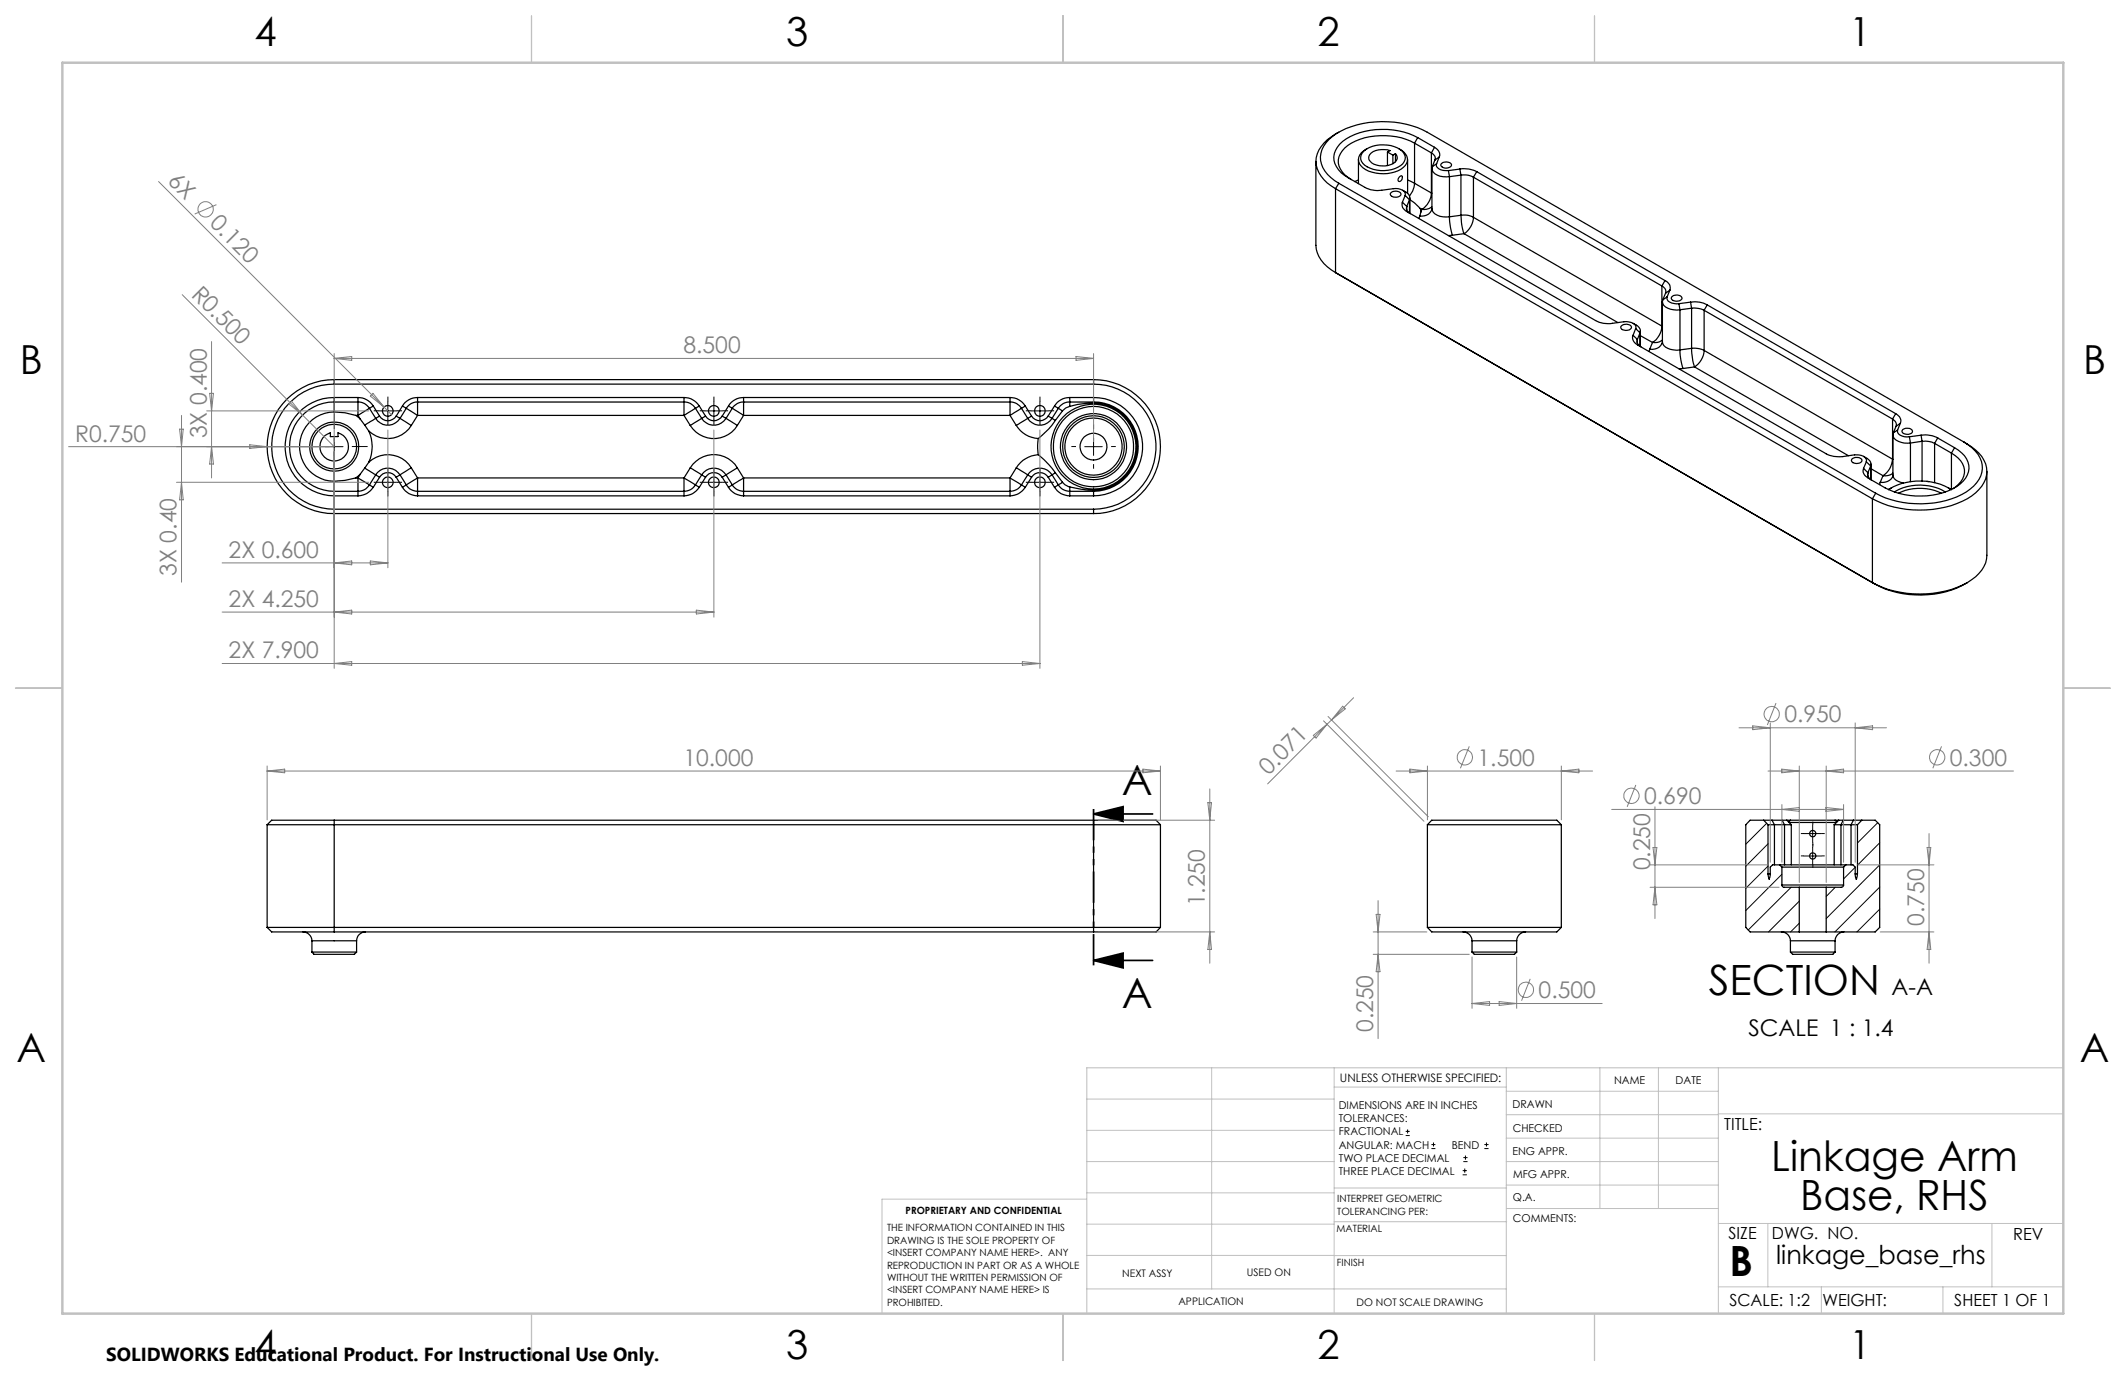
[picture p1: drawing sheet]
<svg xmlns="http://www.w3.org/2000/svg" width="432mm" height="279mm" viewBox="0 0 432 279" stroke-linecap="round" stroke-linejoin="round" font-family="sans-serif">
<g fill="none" stroke="#000" stroke-width=".25">
<path d="M267.3 32.8v17a6.9 6.9 0 0 0 4 5.6M271.3 38.3l109 63M271.3 38.3v17.1M271.9 37.2a6.3 6.3 0 0 1-3.7-5.3 6.7 6.7 0 0 1 4.2-5.3 19.9 19.9 0 0 1 17.5 .2l109 63M271.9 26.8a7.9 7.9 0 0 0-4.6 5.2 6 6 0 0 0 3.1 5.7l.9 .6M271.9 37.2l109.1 63M271.9 37.2l-.6 1.1M275.9 36.5l-.8 .4M275.9 32.4v4.9M277.1 30.6a6.7 6.7 0 0 1 7.7 .1 1.92 1.92 0 0 1-.8 3.2 6.5 6.5 0 0 1-7.2-.7 1.73 1.73 0 0 1 .3-2.6zM277.7 30.2a2.37 2.37 0 0 0-1.6 3.1 5.4 5.4 0 0 0 4.9 2 5.2 5.2 0 0 0 4.7-2.2 2.44 2.44 0 0 0-1.6-2.9M281.8 30.9l.5-.3a3.9 3.9 0 0 0-4.1 .8 1.28 1.28 0 0 0 .8 1.9 4.3 4.3 0 0 0 4.4-.4 1.12 1.12 0 0 0 0-1.7"/>
<path d="M281.8 30.9l1.1 .6M281.8 30.9v2.7M282.4 39.3a1.38 1.38 0 0 1 2.2 .1 1.24 1.24 0 0 1-2.2 .1zM282.9 31.5v1.7M283.4 31.2l-.5 .3M283.4 31.2v1.6M284.3 35.9l.3-.2a.6 .6 0 0 1 .3 .6 .6 .6 0 0 1-.5 .5h-.3l-.1-.2zM284.9 38.6a1.69 1.69 0 0 1 1.4 2M285.4 39.7l-.6 1.4M285.4 39.7l.9 .9M285.9 36.5l1.4 .7M285.9 32.4v6.9"/>
<path d="M287.3 29.1a14 14 0 0 0-13.5 .4 3.6 3.6 0 0 0-1.2 5.4l.5 .6 1.4 1M287.3 37.2l-.4 1.6-.6 1M287.3 29.1v8.1M287.3 29.1l3.4 1.9M287.3 37.2l3.4 2M287.9 27.9a15.6 15.6 0 0 0-14.5 .3 4.2 4.2 0 0 0-2 5.6 5.6 5.6 0 0 0 2.4 2.3l3.4 2a5.8 5.8 0 0 0 3.4 .5 6.5 6.5 0 0 1 3.9-.1 1.05 1.05 0 0 1 .9 1.2M287.9 27.9l3.5 2M287.9 27.9l-.6 1.2M290.7 31a1.11 1.11 0 0 1 .7 1.5M290.7 39.2a4.3 4.3 0 0 1-1.9 3.3M290.7 31v8.2M290.7 39.2h.1"/>
<path d="M290.8 34.3v8.1a2.17 2.17 0 0 0 2.3 1.6h1.3M290.9 33.9a1.66 1.66 0 0 0 1.6 1.9l1.9 .1M291.4 29.9a1.61 1.61 0 0 1 .9 2M291.4 29.9l-.7 1.1M291.4 32.5l-.5 1.4M291.8 33.2a1.24 1.24 0 0 0 1.4 1.4h1M291.8 33.2l-.9 .7M292.3 31.9l-.5 1.3M292.3 31.9l-.9 .6M292.8 33.2l1-.3a.81 .81 0 0 1 1 .8 1.33 1.33 0 0 1-2.2-.2zM294.2 34.6l.2 1.3M294.4 35.9v8.1"/>
<path d="M296.5 34.3a5.5 5.5 0 0 1 3.4 .6M296.5 34.3l-2.3 .3M296.5 34.3l.2 1.3M296.7 35.6a3.8 3.8 0 0 1 2.6 .4M296.7 35.6l-2.3 .3M296.7 35.6v8.1M299.3 36l38.2 22.1M299.3 36v8.1M299.9 34.9l38.3 22.1M299.9 34.9l-.6 1.1M271.3 55.4l109 62.9M271.9 55.7l109.1 63"/>
<path d="M284.8 41.1a1.53 1.53 0 0 0 1 1.9l38.3 22.1a5.2 5.2 0 0 0 3.4 .6 6.4 6.4 0 0 1 3.8-.2 1.05 1.05 0 0 1 .9 1.2M284.8 41.1l.9 .8M285.7 41.9a1.23 1.23 0 0 0 .8 1.5M285.7 41.9v.7M286.3 40.6l-.6 1.3M286.3 40.6v2.7M286.3 40.5l1 .7 1.2 1.1M286.3 40.2v3.1M288.4 43.9l-.2 .5M288.5 42.3l.1 .7M288.5 42.3l.3 .2M288.6 43l-.2 .9"/>
<path d="M288.8 42.5l-.2 .5M290.8 42.4a1.93 1.93 0 0 1-2.4 1.5M290.8 42l-.1 .1a2.71 2.71 0 0 1-1.9 .4M294.4 44l.2 2 .4 1.8M295 47.8h-.8M296.7 43.7a3.8 3.8 0 0 1 2.6 .4M296.7 43.7a11.1 11.1 0 0 0 .7 3.7M296.7 43.7l-2.3 .3M297.4 47.4l-2.4 .4M297.4 47.4l31.2 18.1M299.3 44.1a4.2 4.2 0 0 1-1.9 3.3M299.3 44.1l38.2 22.1"/>
<path d="M337.5 58.1a1.19 1.19 0 0 1 .8 1.4M337.5 58.1v8.1M338.2 57a1.53 1.53 0 0 1 1 1.9M338.2 57l-.7 1.1M338.3 59.5l-.6 1.4M339.2 58.9l-.6 1.4M339.2 58.9l-.9 .6M67.9 78a12.7 12.7 0 0 0-12.7 12.7 12.7 12.7 0 0 0 12.7 12.7M67.9 77.1a13.6 13.6 0 0 0-13.6 13.6 13.6 13.6 0 0 0 13.6 13.6M67.9 77.1v.9M67.9 78h154.2M67.9 77.1h154.2"/>
<path d="M222.1 77.1a13.6 13.6 0 0 1 13.6 13.6 13.6 13.6 0 0 1-13.6 13.6M222.1 78a12.7 12.7 0 0 1 12.7 12.7 12.7 12.7 0 0 1-12.7 12.7M222.1 77.1v.9M329.2 66.3a1.38 1.38 0 0 1 2.2 .1 1.26 1.26 0 0 1-2.2 .1zM331.7 68.1a1.61 1.61 0 0 0 .9 2l38.3 22a5.6 5.6 0 0 0 3.4 .6 7.2 7.2 0 0 1 3.8-.2 1.17 1.17 0 0 1 1 1.3M331.7 65.7a1.69 1.69 0 0 1 1.4 1.9M331.7 68.1l.9 .8M332.2 66.7l-.5 1.4M332.2 66.7l.9 .9M332.6 68.9a1.21 1.21 0 0 0 .7 1.5M332.6 68.9v.8M333.1 67.6l-.5 1.3"/>
<path d="M333.1 67.6v2.7M333.2 67.2v3.1M333.2 68.2l2.4 1.3M335.1 70.9l-.2 .5M335.6 69.5l-.5 1.4M337.5 66.2a4.2 4.2 0 0 1-1.9 3.3M337.5 66.2l.1 .1M337.6 69.4a2.08 2.08 0 0 1-2.5 1.5M337.6 69.4a2.17 2.17 0 0 0 2.3 1.6h1.3M337.6 69a2.33 2.33 0 0 1-2 .5M337.6 61.3v8.1M337.7 60.9a1.62 1.62 0 0 0 1.6 1.9l1.3 .2 .6-.1"/>
<path d="M338.6 60.3a1.21 1.21 0 0 0 1.4 1.3l1 .1M338.6 60.3l-.9 .6M339.5 60.4a1.35 1.35 0 0 1 2.1 .1 1.28 1.28 0 0 1-2.2 .1zM341 61.7l.2 1.2M341.2 71a11.5 11.5 0 0 0 .6 3.8M341.2 62.9v8.1M341.8 74.8l-.8 .1M343.4 61.3a5.1 5.1 0 0 1 3.3 .6M343.4 61.3l-2.4 .4M343.4 61.3l.2 1.3M343.6 62.6a4.6 4.6 0 0 1 2.5 .4M343.6 70.7a4.6 4.6 0 0 1 2.5 .5"/>
<path d="M343.6 70.7l.2 2.6 .4 1.2M343.6 62.6l-2.4 .3M343.6 62.6v8.1M343.6 70.7l-2.4 .3M344.2 74.5l-2.4 .3M344.2 74.5l31.2 18M346.1 71.2a4.3 4.3 0 0 1-1.9 3.3M346.1 63l38.3 22.1M346.1 71.2l38.3 22M346.1 63v8.2M346.7 61.9l38.3 22.1M346.7 61.9l-.6 1.1"/>
<path d="M66 88.4l1.1-.5v.8h1.6v-.8a2.92 2.92 0 0 1 1.8 4.1 2.92 2.92 0 0 1-4.5 1 2.92 2.92 0 0 1 0-4.6zM67.9 80.7a10 10 0 0 0-10 10 10 10 0 0 0 10 10M67.9 81.6a9.1 9.1 0 0 0-9.1 9.1 9.1 9.1 0 0 0 9.1 9.1M67.9 83.6l2.2 .2 2.1 .5M67.9 81.6v2M67.9 83.6a7 7 0 0 0-7.1 7.1 7 7 0 0 0 7.1 7M67.9 97.7v2.1M67.9 80.7v.9M67.9 99.8v.9M67.9 80.7h4.8M67.9 81.6h4.8M67.9 99.8h4.8"/>
<path d="M72.2 97l-2.1 .5-2.2 .2M72.2 84.3l1 .8M72.2 84.3h.5M72.2 97h.5M72.7 80.7a3.7 3.7 0 0 1 3.1 1.7M72.7 81.6a2.6 2.6 0 0 1 2.3 1.3M72.7 81.6v2.7M72.7 97l2.3 1.5M72.7 97v2.8M72.7 84.3l.5 .8M72.7 80.7v.9M72.7 99.8v.9"/>
<path d="M73.2 96.3l-1 .7M73.2 85.1l.9 1.2M73.2 96.3l-.5 .7M74.1 95l-.9 1.3M74.1 86.3l.8 1.2M74.1 95l2.2 1.4M74.9 87.5a7.4 7.4 0 0 1 0 6.3M74.9 93.8l-.8 1.2M74.9 93.8a5.6 5.6 0 0 1 8.6 1.2M75 98.5a2.73 2.73 0 0 1-2.3 1.3M75 82.9l-2.3 1.4M75 82.9l1.3 2"/>
<path d="M75 98.5l.8 .5M75.8 99a3.7 3.7 0 0 1-3.1 1.7M75.8 82.4l1.3 2.1M75.8 82.4l-.8 .5M76.3 84.9a2.88 2.88 0 0 0 4.9 0M76.3 96.4a2.92 2.92 0 0 1 4.9 0M76.3 84.9l-2.2 1.4M76.3 96.4l.8 .5M76.3 96.4l-1.3 2.1M77.1 84.5a1.98 1.98 0 0 0 3.4 0M77.1 96.9a1.98 1.98 0 0 1 3.4 0M77.1 96.9l-1.3 2.1"/>
<path d="M77.1 84.5l-.8 .4M80.5 96.9l1.2 2.1M80.5 84.5l.7 .4M81.2 84.9l2.3 1.5M81.2 96.4l-.7 .5M81.2 96.4l1.3 2.1M81.7 99a3.6 3.6 0 0 0 3.1 1.7M81.7 82.4l-1.2 2.1M81.7 82.4l.8 .5M82.5 98.5a2.74 2.74 0 0 0 2.3 1.3M82.5 82.9l2.3 1.4M82.5 82.9l-1.3 2"/>
<path d="M82.5 98.5l-.8 .5M83.5 86.4a5.6 5.6 0 0 1-8.6 1.1M83.5 95l-2.3 1.4M83.5 95l1.3 2M84.8 80.7a3.6 3.6 0 0 0-3.1 1.7M84.8 81.6a2.6 2.6 0 0 0-2.3 1.3M84.8 81.6v2.7M84.8 97l-2.3 1.5M84.8 97v2.8M84.8 80.7h54.1M84.8 81.6h54.1M84.8 80.7v.9"/>
<path d="M84.8 99.8v.9M84.8 99.8h54.1M84.8 84.3h54.1M84.8 84.3l-1.3 2.1M84.8 97h54.1M138.9 80.7a3.7 3.7 0 0 1 3.1 1.7M138.9 81.6a2.6 2.6 0 0 1 2.4 1.3M138.9 81.6v2.7M138.9 97l2.4 1.5M138.9 97v2.8M138.9 80.7v.9M138.9 99.8v.9"/>
<path d="M138.9 84.3l1.3 2.1M140.2 86.4a5.6 5.6 0 0 0 9.6 0M140.2 95l2.3 1.4M140.2 95a5.6 5.6 0 0 1 9.6 0M140.2 95l-1.3 2M141.3 98.5a2.73 2.73 0 0 1-2.4 1.3M141.3 82.9l-2.4 1.4M141.3 82.9l1.2 2M141.3 98.5l.7 .5M142 99a3.7 3.7 0 0 1-3.1 1.7M142 82.4l1.3 2.1M142 82.4l-.7 .5"/>
<path d="M142.5 84.9a2.88 2.88 0 0 0 5 0M142.5 96.4a2.92 2.92 0 0 1 5 0M142.5 84.9l-2.3 1.5M142.5 96.4l.8 .5M142.5 96.4l-1.2 2.1M143.3 84.5a1.98 1.98 0 0 0 3.4 0M143.3 96.9a1.98 1.98 0 0 1 3.4 0M143.3 96.9l-1.3 2.1M143.3 84.5l-.8 .4M146.7 96.9l1.3 2.1M146.7 84.5l.8 .4M147.5 84.9l2.3 1.5"/>
<path d="M147.5 96.4l-.8 .5M147.5 96.4l1.2 2.1M148 99a3.6 3.6 0 0 0 3 1.7M148 82.4l-1.3 2.1M148 82.4l.7 .5M148.7 98.5a2.74 2.74 0 0 0 2.3 1.3M148.7 82.9l2.3 1.4M148.7 82.9l-1.2 2M148.7 98.5l-.7 .5M149.8 95l-2.3 1.4M149.8 95l1.2 2M151 80.7a3.6 3.6 0 0 0-3 1.7"/>
<path d="M151 81.6a2.6 2.6 0 0 0-2.3 1.3M151 81.6v2.7M151 97l-2.3 1.5M151 97v2.8M151 80.7h54.1M151 81.6h54.1M151 80.7v.9M151 99.8v.9M151 99.8h54.1M151 84.3h54.1M151 84.3l-1.2 2.1M151 97h54.1"/>
<path d="M205.1 80.7a3.7 3.7 0 0 1 3.1 1.7M205.1 81.6a2.6 2.6 0 0 1 2.4 1.3M205.1 81.6v2.7M205.1 97l2.4 1.5M205.1 97v2.8M205.1 84.3l1.3 2.1M205.1 80.7v.9M205.1 99.8v.9M206.4 86.4a5.6 5.6 0 0 0 4.5 2.6M206.4 95l2.3 1.4M206.4 95l-1.3 2M207.5 98.5a2.73 2.73 0 0 1-2.4 1.3"/>
<path d="M207.5 82.9l-2.4 1.4M207.5 82.9l1.2 2M207.5 98.5l.7 .5M208.2 99a3.7 3.7 0 0 1-3.1 1.7M208.2 82.4l1.3 2.1M208.2 82.4l-.7 .5M208.7 84.9a2.88 2.88 0 0 0 5 0M208.7 96.4a2.92 2.92 0 0 1 5 0M208.7 84.9l-2.3 1.5M208.7 96.4l.8 .5M208.7 96.4l-1.2 2.1M209.5 96.9a1.98 1.98 0 0 1 3.4 0"/>
<path d="M209.5 84.5a1.98 1.98 0 0 0 3.4 0M209.5 96.9l-1.3 2.1M209.5 84.5l-.8 .4M210.9 92.3a18.7 18.7 0 0 1 3.4 3.7M210.9 89l-.2 1.3 .2 2M210.9 92.3a5.8 5.8 0 0 0-4.5 2.7M212.9 96.9l1.3 2.1M212.9 84.5l.8 .4M213.7 84.9l.6 .5M213.7 96.4l-.8 .5M213.7 96.4l1.2 2.1M214.2 99a3.6 3.6 0 0 0 3.1 1.7"/>
<path d="M214.2 82.4l-1.3 2.1M214.2 82.4l.7 .5M214.3 85.4a17.6 17.6 0 0 1-3.4 3.6M214.3 96l-.6 .4M214.3 96l1.5 1.9M214.9 98.5a2.73 2.73 0 0 0 2.4 1.3M214.9 82.9l.9 .5M214.9 82.9l-1.2 2M214.9 98.5l-.7 .5M215.8 97.9l.5 .5 1 .5M215.8 97.9l-.9 .6M215.8 83.4l-1.5 2"/>
<path d="M217.3 80.7a3.6 3.6 0 0 0-3.1 1.7M217.3 81.6a2.6 2.6 0 0 0-2.4 1.3M217.3 82.5l-.8 .3-.7 .6M217.3 98.9l2.3 .4 2.5 .2M217.3 98.9v.9M217.3 81.6v.9M217.3 80.7h4.8M217.3 81.6h4.8M217.3 80.7v.9M217.3 99.8v.9M217.3 99.8h4.8M222.1 80.7a10 10 0 0 1 10 10 10 10 0 0 1-10 10"/>
<path d="M222.1 81.6a9.1 9.1 0 0 1 9.1 9.1 9.1 9.1 0 0 1-9.1 9.1M222.1 81.8l-3.2 .3-1.6 .4M222.1 81.8a8.8 8.8 0 0 1 8.8 8.9 8.8 8.8 0 0 1-8.8 8.8M222.1 99.5v.3M222.1 81.6v.2M222.1 80.7v.9M222.1 99.8v.9M376.2 93.1l.6-.2a.93 .93 0 0 1 1.3 .8 1.35 1.35 0 0 1-2.1-.1zM378.5 95.1l.9 .9M378.5 92.7l.7 .4a1.35 1.35 0 0 1 .7 1.5M379.1 93.8l-.6 1.3M379.1 93.8l.8 .8"/>
<path d="M379.4 96a1.19 1.19 0 0 0 .7 1.4M379.4 96v.7M379.9 94.6l-.5 1.4M379.9 94.6v2.7M380 94.2v3.2M380 95.2l2.4 1.4M381.9 97.9l-.1 .5M382.4 96.6l-.5 1.3M384.2 99.1l-.6 .3a12.4 12.4 0 0 1 12.7 0M384.4 85.1a1.25 1.25 0 0 1 .7 1.5M384.4 93.2a4.3 4.3 0 0 1-2 3.4M384.4 85.1v8.1"/>
<path d="M384.4 93.2l.1 .1M384.5 96.4a1.84 1.84 0 0 1-2.1 1.6l-.5-.1M384.5 96.4a2.16 2.16 0 0 0 2.1 1.7M384.5 96.1l-.2 .1a2.71 2.71 0 0 1-1.9 .4M384.5 88.3v8.1M384.5 87.9a1.62 1.62 0 0 0 1.6 1.9l1.9 .2M384.8 99.9a10.2 10.2 0 0 1 10.3 0M385 84a1.58 1.58 0 0 1 1 1.9M385 84l-.6 1.1M385.1 86.6l-.6 1.3M385.4 87.3a1.3 1.3 0 0 0 1.4 1.4h1M385.4 87.3l-.9 .6"/>
<path d="M386 85.9l-.6 1.4M386 85.9l-.9 .7M386.5 87.2a1.45 1.45 0 0 1 1.9 .3 1.18 1.18 0 0 1-1.8 .5l-.3-.4zM387.8 88.7l.2 1.3M388 90v7.8M390.2 88.4a5.6 5.6 0 0 1 3.4 .5M390.2 88.4l-2.4 .3M390.2 88.4l.2 1.2M390.4 89.6a4.4 4.4 0 0 1 2.5 .4M390.4 89.6l-2.4 .4M390.4 89.6v8.1M391.3 97.8h.5"/>
<path d="M392.9 90l3.4 2M392.9 90v8M393.6 88.9l3.4 2M393.6 88.9l-.7 1.1M395.7 99.1l.6 .3M396.3 92a4.1 4.1 0 0 1 2.6 4.7 4.8 4.8 0 0 1-2.2 2.5M396.3 92v7.4M397 90.9a4.9 4.9 0 0 1 2.9 4.2 5.8 5.8 0 0 1-4.3 4.6 15.8 15.8 0 0 1-12.7-.6l-3.5-2a1.61 1.61 0 0 1-.9-2M397 90.9l-.7 1.1M398.9 89.8a8 8 0 0 1 4.6 5.1 6 6 0 0 1-3.1 5.8 21 21 0 0 1-20.1 .6M398.9 89.8a6.2 6.2 0 0 1 3.7 5.4 6.8 6.8 0 0 1-4.1 5.2 19.9 19.9 0 0 1-17.5-.2M403.5 95.7v17a6.2 6.2 0 0 1-3.1 5 20.7 20.7 0 0 1-18 1.6l-2.1-1"/>
<path d="M67.9 103.4v.9M67.9 103.4h154.2M67.9 100.7h4.8M67.9 104.3h154.2M84.8 100.7h54.1M151 100.7h54.1M217.3 100.7h4.8M222.1 103.4v.9M380.3 101.3v17M380.3 118.3l.7 .4M381 100.2l-.7 1.1M385.6 100.2a10 10 0 0 1 8.7 0"/>
<path d="M399.6 118.3a19.8 19.8 0 0 1-18.6 .4M54.3 167.5h181.4M54.3 167.5v20.8M67.9 166.5h-12.7l-.9 1M67.9 166.5v22.7M67.9 166.5h154.2M222.1 166.5h12.7l.9 1M222.1 166.5v22.7M235.7 167.5v20.8M289.9 167.5h27.2M289.9 167.5l.9-1h25.4l.9 1M289.9 167.5v20.8"/>
<path d="M317.1 167.5v20.8M358.2 166.5h1.7M358.2 166.5h-2.7l-.9 1v20.8l.9 .9h9.9M358.2 166.5l.9 1M359.1 177.4l.2 1.1 .3-1.1M359.1 167.5h1.3M359.1 177.4h.5M359.1 167.5v9.9M359.9 166.5h2M359.9 166.5l.5 1M360.4 167.5h2M360.4 167.5v8.1"/>
<path d="M361.5 175.6h13.4M361.5 175.6h-1.5l-.4 .5v1.3M361.5 175.6l.4 .5M361.9 179.7h12.5M361.9 176.1h12.5M361.9 179.7l.4 .5h3.1M361.9 176.1v3.6M361.9 166.5h1M361.9 166.5l.5 1M362.4 167.5h1.4M362.4 167.5v8.1M362.9 166.5h.7"/>
<path d="M362.9 166.5l.9 1M363.4 167h9.6M363.6 166.5h9.1M363.6 166.5l-.3 .4M363.8 167.5v8.1M372.5 167.5h1.4M372.5 167.5v8.1M372.7 166.5h.8M372.7 166.5l.4 .4M373.5 166.5h.9M373.5 166.5l-1 1M373.9 167.5h2.1"/>
<path d="M373.9 167.5v8.1M374.4 166.5h2M374.4 166.5l-.5 1M374.4 179.7v.3l-.3 .2h-3.2M374.4 176.1v3.6M374.9 175.6h1.4l.5 .5v1.3M374.9 175.6l-.5 .5M376 167.5h1.3M376 167.5v8.1M376.4 166.5h1.7M376.4 166.5l-.4 1M376.8 177.4l.2 1.1 .3-1.1"/>
<path d="M376.8 177.4h.5M377.3 167.5v9.9M378.1 166.5h2.8l.9 1v20.8l-.9 .9h-10M378.1 166.5l-.8 1M54.3 188.3h181.4M54.3 188.3l.9 .9h12.7M61.5 189.2a1.87 1.87 0 0 1 1.9 1.8M63.4 193.3h9M63.4 193.3l.4 .5h8.2l.4-.5M63.4 191h9M63.4 191v2.3M67.9 189.2h154.2"/>
<path d="M72.4 191v2.3M74.2 189.2a1.81 1.81 0 0 0-1.8 1.8M235.7 188.3l-.9 .9h-12.7M289.9 188.3l.9 .9h25.4l.9-.9M289.9 188.3h27.2M297.1 189.2a1.81 1.81 0 0 1 1.9 1.8M299 193.3h9M299 193.3a1.08 1.08 0 0 0 1.2 .5h7.4l.4-.5M299 191h9M299 191v2.3M308 191v2.3M309.8 189.2a1.81 1.81 0 0 0-1.8 1.8"/>
<path d="M361.8 189.2a1.81 1.81 0 0 1 1.8 1.8M363.6 193.3h9.1M363.6 193.3l.5 .5h8.2l.4-.5M363.6 191h9.1M363.6 191v2.3M365.4 180.2h5.5M365.4 189.2h5.5M365.4 180.2v9M370.9 180.2v9M372.7 191v2.3M374.5 189.2a1.81 1.81 0 0 0-1.8 1.8"/>
<circle cx="67.9" cy="90.7" r="4.5"/>
<circle cx="67.9" cy="90.7" r="5"/>
<circle cx="78.8" cy="97.9" r="1.08"/>
<circle cx="78.8" cy="83.4" r="1.08"/>
<circle cx="145" cy="83.4" r="1.09"/>
<circle cx="145" cy="97.9" r="1.09"/>
<circle cx="211.2" cy="97.9" r="1.09"/>
<circle cx="211.2" cy="83.4" r="1.09"/>
<circle cx="222.1" cy="90.7" r="2.72"/>
<circle cx="222.1" cy="90.7" r="5.8"/>
<circle cx="222.1" cy="90.7" r="6.7"/>
<circle cx="222.1" cy="90.7" r="8.6"/>
<circle cx="222.1" cy="90.7" r="6.3"/>
<circle cx="222.1" cy="90.7" r="8.2"/>
<circle cx="368.2" cy="169.3" r=".64"/>
<circle cx="368.2" cy="173.8" r=".63"/>
</g>
<g fill="none" stroke="#000" stroke-width=".2">
<path d="M66.1 90.7h3.6M67.9 88.9v3.6M77 83.4h3.5M77 97.9h3.5M78.8 81.6v3.6M78.8 96.2v3.5M143.2 83.4h3.6M143.2 97.9h3.6M145 81.6v3.6M145 96.2v3.5M209.4 83.4h3.6M209.4 97.9h3.6"/>
<path d="M211.2 81.6v3.6M211.2 96.2v3.5M220.3 90.7h3.6M222.1 88.9v3.6M358.8 167.2l-4.2 4.2M359.1 171.3l-4.5 4.6M359.1 175.9l-4.5 4.5M361.9 177.5l-7.3 7.4M366.4 173.8h3.6M366.4 169.3h3.6M368.2 167.5v3.6M368.2 172v3.6"/>
<path d="M376.8 176.1l-2.4 2.4M381.4 167l-4.1 4.2M381.8 171.1l-4.5 4.6M381.8 175.6l-10.9 10.9M363.8 180.2l-8.7 8.6M365.4 183l-6.2 6.2M365.4 187.5l-1.7 1.7M372.7 180.2l-1.8 1.8M381.8 180.1l-9.1 9.1M381.8 184.6l-4.6 4.6M285.5 230.6h.8M285.5 229.7h.8"/>
<path d="M285.9 229.3v.9M290.7 233.2h.8M290.7 232.4h.8M291.1 232v.8M297.1 238.5h.8M297.1 237.7h.8M297.2 235.9h.9M297.2 235.1h.9M297.5 237.3v.8M297.6 234.6v.9M301.5 233.2h.8M301.5 232.4h.8"/>
<path d="M301.9 232v.8"/>
</g>
<g fill="none" stroke="#808080" stroke-width=".2">
<path d="M32.2 36.9l45.8 45.8M37 59.8l24.5 24.5M44 41.6l-4.5 1.9M42.6 79.9h.8l-.4 3.5zM43 69.4v27.6M67.9 71.8v17.9M67.9 72.8l3.5-.4v.8zM67.9 72.8h154.2M75.7 79.9l2.3 2.8-2.8-2.3zM218.5 72.4l3.6 .4-3.6 .4zM222.1 71.8v17.9M35.8 97.9h39.1"/>
<path d="M36.5 87.1h.7l-.3 3.6zM36.9 84.3v33.9M36.9 97.9l.3 3.6h-.7zM42 83.4h32.9M43 90.7l.4 3.5h-.8zM50.7 90.3l3.6 .4-3.6 .4zM58.7 82l.5-.5 2.3 2.8zM61.5 84.3l6.4 6.4h-54M67.9 91.7v44M78 82.7l1.5 1.5M78.8 87.3v28M145 87.3v38"/>
<path d="M211.2 87.3v48.4M45.1 114.3h33.7M67.9 114.3l3.5-.4v.8zM75.2 113.9l3.6 .4-3.6 .4zM45.1 124.3h99.9M45.1 134.7h166.1M67.9 124.3l3.5-.4v.8zM67.9 134.7l3.5-.4v.8zM141.4 123.9l3.6 .4-3.6 .4zM207.6 134.3l3.6 .4-3.6 .4zM54.3 155.5v11M54.3 156.6h181.4"/>
<path d="M54.3 156.6l3.5-.4v.7zM232.1 156.2l3.6 .4-3.6 .3zM235.7 155.5v11M266.7 149.3l2.8-2.2-2.2 2.8zM268.8 146.4l20.4 20.4M269.5 147.1l-12 12.1M269.7 145.5l20.4 20.3M270.4 146.2l-.9 .9M272.7 143.4l.5 .5-2.8 2.3zM274.9 141.7l-4.5 4.5M283.6 156.6h39.9M286.3 156.2l3.6 .4-3.6 .3z"/>
<path d="M289.9 155.5v11M298.4 151.6l-1.8 4.4M317.1 155.5v11M317.1 156.6l3.6-.4v.7zM332.2 159.4l-1.7 4.4M353.2 147.8h30M356 147.4l3.6 .4-3.6 .4zM359.1 156.6h49.8M359.6 146.8v28.3M360.7 142.8l-1.7 4.4M361.9 156.2l3.5 .4-3.5 .3zM365.4 155.5v23.7"/>
<path d="M370.9 156.6l3.5-.4v.7zM370.9 155.5v23.7M376.8 147.8l3.5-.4v.8zM376.8 146.8v28.3M394.3 151.6l-1.7 4.4M223.1 166.5h23.6M245.3 163h.8l-.4 3.5zM245.7 160.2v35.4M327.3 164.4h47.1M335.1 175.6h23.9M335.7 172.1h.8l-.4 3.5zM336.1 163.8v22.7"/>
<path d="M361.9 164.4l3.6-.4v.7zM361.9 163.4v11.7M370.9 164l3.5 .4-3.5 .3zM374.4 163.4v11.7M377.3 175.6h15.5M391.4 172.1h.7l-.3 3.5zM391.8 169.3v26.3M223.1 189.2h23.6M245.7 189.2l.4 3.6h-.8zM278.9 193.8h19.5M278.9 189.2h10.9M279.5 185.7h.8l-.4 3.5z"/>
<path d="M279.9 182.9v28M279.9 193.8l.4 3.5h-.8zM299 194.3v10.5M308 194.3v10.5M310.8 198.8l-1.8 4.4M335.1 180.2h26.3M336.1 180.2l.4 3.5h-.8zM381.9 189.2h10.9M391.8 189.2l.3 3.6h-.7zM299 203.8h26.4M299 203.8l3.5-.4v.8zM304.5 203.4l3.5 .4-3.5 .4z"/>
<circle cx="41.7" cy="42.5" r="1.56"/>
<circle cx="297.5" cy="153.8" r="1.55"/>
<circle cx="359.8" cy="145" r="1.56"/>
<circle cx="393.5" cy="153.8" r="1.55"/>
<circle cx="331.4" cy="161.6" r="1.56"/>
<circle cx="309.9" cy="201" r="1.56"/>
</g>
<path d="M222.1 165.3l6-1.5v3zM222.1 165.3h12M222.1 195l6-1.5v3zM222.1 195h12" fill="none" stroke="#000" stroke-width=".35"/>
<g fill="none" stroke="#000" stroke-width=".2" stroke-dasharray="15.2 1.3 1.3 1.3" stroke-linecap="butt">
<path d="M64.3 90.7h-3.2M67.9 87.1v-3.2M67.9 94.2v3.2M71.5 90.7h3.2M77 83.4h-1.1M77 97.9h-1.1M78.8 81.6v-1.1M78.8 85.2v1.1M78.8 96.1v-1M78.8 99.7v1.1M80.6 83.4h1.1M80.6 97.9h1.1"/>
<path d="M143.2 83.4h-1.1M143.2 97.9h-1.1M145 81.6v-1.1M145 85.2v1.1M145 96.1v-1M145 99.7v1.1M146.8 83.4h1.1M146.8 97.9h1.1M209.4 97.9h-1.1M209.4 83.4h-1.1M211.2 96.1v-1M211.2 99.7v1.1"/>
<path d="M211.2 81.6v-1.1M211.2 85.2v1.1M213 97.9h1.1M213 83.4h1.1M218.5 90.7h-.9M222.1 87.1v-.9M222.1 94.2v1M225.7 90.7h.9M366.4 173.8h-.6M366.4 169.3h-.6M368.2 172v-.6M368.2 175.6v.6"/>
<path d="M368.2 167.5v-.7M368.2 171v.7M370 173.8h.6M370 169.3h.6"/>
</g>
<path d="M222.1 163.3v33.7" fill="none" stroke="#000" stroke-width=".35" stroke-dasharray="6.3 1.3 1.3 1.3 1.3 1.3" stroke-dashoffset="-1" stroke-linecap="butt"/>
<g fill="none" stroke="#c0c0c0" stroke-width=".2">
<path d="M246.1 216.8v44.9M271 216.8v49.9M305.9 216.8v49.9M324.9 216.8v28.6M336.8 216.8v28.6M349 216.8v49.9M419.1 216.8h-198.4v49.9M220.7 235.9h50.3M220.7 229.5h50.3M220.7 223.2h50.3M271 220.7h34.9M305.9 231.1h43.1"/>
<path d="M305.9 226.3h43.1M305.9 221.6h43.1M305.9 235.9h43.1M349 226.2h70.1M220.7 248.6h50.3M220.7 242.2h50.3M220.7 254.9h50.3M220.7 243.5h-41.6v23.2M271 255h34.9M271 248.1h35M271 241.2h35M305.9 240.6h43.1"/>
<path d="M306 245.4h43M349 248.4h70.1M359.1 248.4v12.9M404.6 248.4v12.9M220.7 261.7h85.2M349 261.3h70.1M369.9 261.3v5.4M394.6 261.3v5.4"/>
</g>
<path d="M107.9 3.2v9.5M215.9 3.2v9.5M323.8 3.2v9.5M3.1 139.7h9.6M419.1 139.7h9.5M107.9 266.7v9.6M215.9 266.7v9.6M323.8 266.7v9.6" fill="none" stroke="#c0c0c0" stroke-width=".25"/>
<path d="M12.7 12.7h406.4v254h-406.4z" fill="none" stroke="#c0c0c0" stroke-width=".5"/>
<path d="M222.1 165.3l6-1.5v3zM222.1 195l6-1.5v3z" fill="#000"/>
<g font-size="8.5">
<text x="227.8" y="161.4">A</text>
<text x="347.1" y="202.1">SECTION</text>
<text x="227.8" y="204.6">A</text>
<text x="359.8" y="237.7">Linkage Arm</text>
<text x="365.7" y="245.8">Base, RHS</text>
<text x="351.3" y="259">B</text>
</g>
<g font-size="8.1">
<text x="51.7" y="9.3">4</text>
<text x="159.7" y="9.3">3</text>
<text x="267.6" y="9.3">2</text>
<text x="375.6" y="9.3">1</text>
<text x="4" y="76">B</text>
<text x="423.1" y="76">B</text>
<text x="3.3" y="215.7">A</text>
<text x="422.4" y="215.7">A</text>
<text x="51.7" y="276">4</text>
<text x="159.7" y="276">3</text>
<text x="267.6" y="276">2</text>
<text x="375.6" y="276">1</text>
</g>
<text font-size="5.3" x="360.7" y="256.7">linkage_base_rhs</text>
<g font-size="4.7" fill="#808080">
<text x="33.9" y="37" transform="rotate(45 33.9 37)">6X</text>
<text x="42.4" y="45.5" transform="rotate(45 42.4 45.5)">0.120</text>
<text x="38.7" y="60" transform="rotate(45 38.7 60)">R0.500</text>
<text x="138.8" y="71.7">8.500</text>
<text x="15.2" y="89.7">R0.750</text>
<text x="42" y="89" transform="rotate(-90 42 89)">3X 0.400</text>
<text x="46.4" y="113.3">2X 0.600</text>
<text x="35.9" y="116.9" transform="rotate(-90 35.9 116.9)">3X 0.40</text>
<text x="46.4" y="123.3">2X 4.250</text>
<text x="46.4" y="133.7">2X 7.900</text>
<text x="362.4" y="146.7">0.950</text>
<text x="138.8" y="155.5">10.000</text>
<text x="300.1" y="155.5">1.500</text>
<text x="396" y="155.5">0.300</text>
<text x="257.7" y="157.5" transform="rotate(-45 257.7 157.5)">0.071</text>
<text x="333.9" y="163.3">0.690</text>
<text x="335.1" y="176.7" transform="rotate(-90 335.1 176.7)">0.250</text>
<text x="244.7" y="184" transform="rotate(-90 244.7 184)">1.250</text>
<text x="390.8" y="188" transform="rotate(-90 390.8 188)">0.750</text>
<text x="312.5" y="202.7">0.500</text>
<text x="278.9" y="209.6" transform="rotate(-90 278.9 209.6)">0.250</text>
</g>
<g font-size="4.7">
<text x="384.2" y="202.1">A-A</text>
<text x="355.1" y="210.3">SCALE 1 : 1.4</text>
</g>
<text font-size="3.8" x="21.6" y="276.3">SOLIDWORKS Educational Product. For Instructional Use Only.</text>
<g font-size="3.4">
<text x="350.2" y="229.5">TITLE:</text>
<text x="351.1" y="251.6">SIZE</text>
<text x="359.9" y="251.6">DWG. NO.</text>
<text x="408.9" y="251.7">REV</text>
<text x="351.2" y="265.2">SCALE: 1:2</text>
<text x="370.1" y="265.3">WEIGHT:</text>
<text x="396.9" y="265.2">SHEET 1 OF 1</text>
</g>
<text font-size="2.4" x="272.2" y="219.7">UNLESS OTHERWISE SPECIFIED:</text>
<g font-size="2.2">
<text x="327.8" y="220.1">NAME</text>
<text x="340.3" y="220.2">DATE</text>
<text x="271.9" y="225.3">DIMENSIONS ARE IN INCHES</text>
<text x="271.9" y="227.9">TOLERANCES:</text>
<text x="307.2" y="224.9">DRAWN</text>
<text x="271.9" y="230.6">FRACTIONAL</text>
<text x="271.9" y="233.2">ANGULAR: MACH</text>
<text x="294.9" y="233.2">BEND</text>
<text x="307.3" y="229.8">CHECKED</text>
<text x="271.9" y="235.9">TWO PLACE DECIMAL</text>
<text x="271.9" y="238.5">THREE PLACE DECIMAL</text>
<text x="307.2" y="234.4">ENG APPR.</text>
<text x="307.3" y="239.2">MFG APPR.</text>
<text x="307.3" y="243.9">Q.A.</text>
<text x="307.3" y="248.1">COMMENTS:</text>
</g>
<g font-size="2.1">
<text x="227.9" y="259.2">NEXT ASSY</text>
<text x="253.3" y="259.2">USED ON</text>
<text x="239.3" y="265">APPLICATION</text>
<text x="275.5" y="265.1">DO NOT SCALE DRAWING</text>
</g>
<g font-size="2">
<text x="271.6" y="244.1">INTERPRET GEOMETRIC</text>
<text x="180.2" y="250">THE INFORMATION CONTAINED IN THIS</text>
<text x="183.9" y="246.4">PROPRIETARY AND CONFIDENTIAL</text>
<text x="271.5" y="250.2">MATERIAL</text>
<text x="271.6" y="246.6">TOLERANCING PER:</text>
<text x="180.2" y="252.5">DRAWING IS THE SOLE PROPERTY OF</text>
<text x="180.2" y="255.1">&lt;INSERT COMPANY NAME HERE&gt;. ANY</text>
<text x="180.2" y="257.6">REPRODUCTION IN PART OR AS A WHOLE</text>
<text x="271.5" y="257">FINISH</text>
<text x="180.2" y="260.1">WITHOUT THE WRITTEN PERMISSION OF</text>
<text x="180.2" y="262.6">&lt;INSERT COMPANY NAME HERE&gt; IS</text>
<text x="180.2" y="265.2">PROHIBITED.</text>
</g>
</svg>
